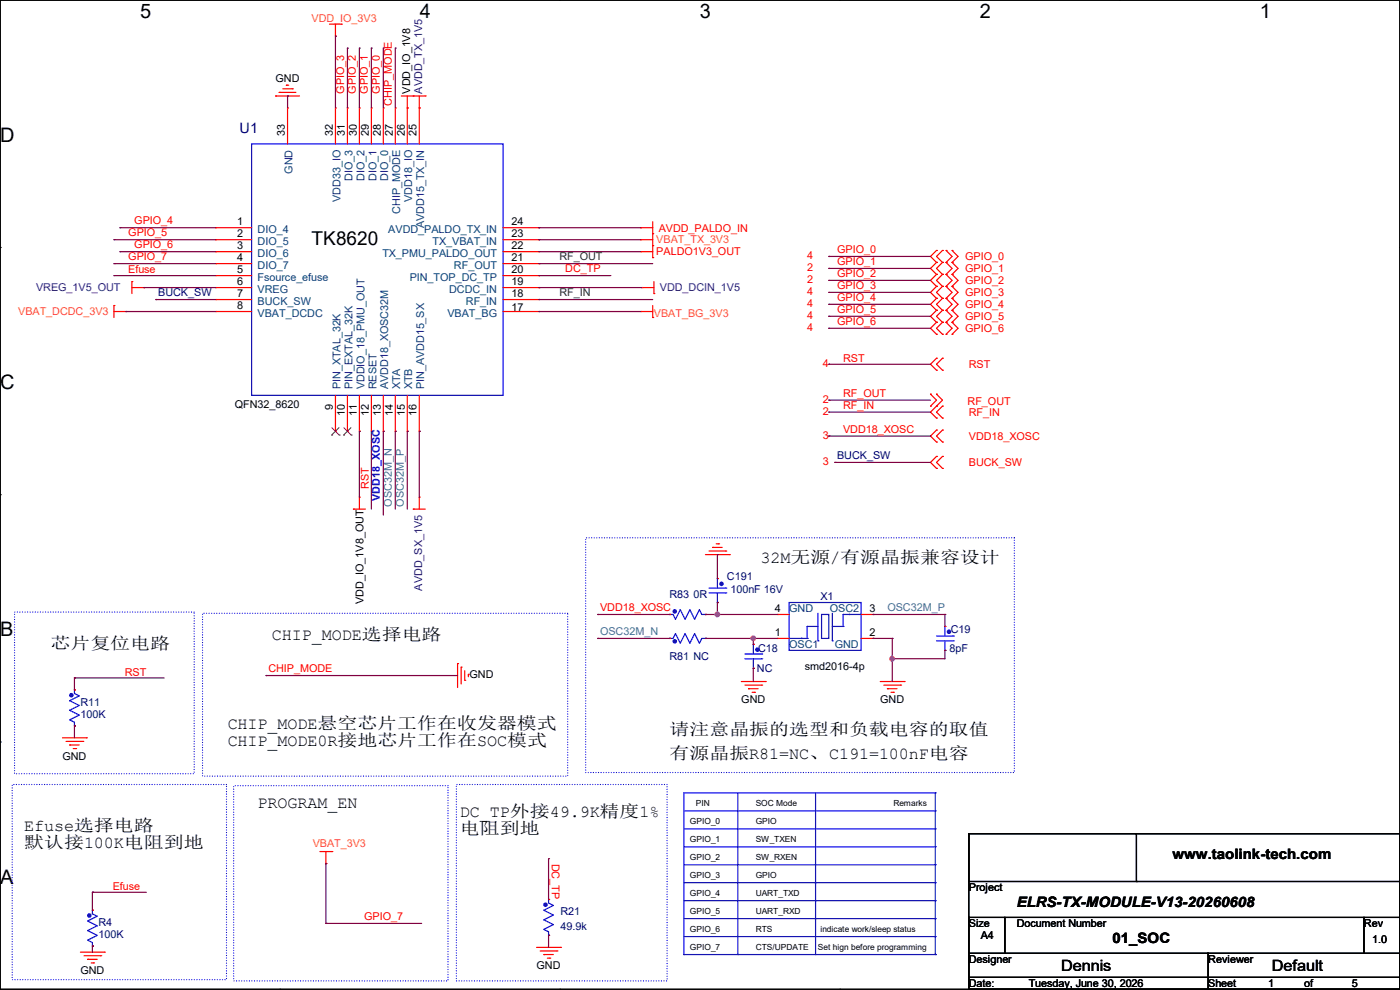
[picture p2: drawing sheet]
<svg xmlns="http://www.w3.org/2000/svg" width="297mm" height="210mm" viewBox="0 0 297 210" stroke-linecap="round" stroke-linejoin="round" font-family="sans-serif">
<g fill="none" stroke="#000" stroke-width=".25">
<path d="M0 0h297v209.8h-297zM59.4 0h.1M118.8 0h.1M178.2 0h.1M237.6 0h.1M0 52.5h.1M297 52.5h.1M0 104.9h.1M297 104.9h.1M0 157.4h.1M297 157.4h.1M205.5 176.8h91.5v10.2h-91.5z"/>
<path d="M205.5 176.8h91.5v33h-91.5zM241.1 176.8v10.2M205.5 194.6h7.6v7.6h-7.6zM213.1 194.6h76.2v7.6h-76.2zM241.1 187h.1M289.3 194.6h7.7v7.6h-7.7zM59.4 209.8h.1M118.8 209.8h.1M178.2 209.8h.1M205.5 202.2h50.8v7.6h-50.8zM205.5 207.3h91.5M237.6 209.8h.1"/>
<path d="M256.3 202.2h40.7v7.6h-40.7zM297 207.3h.1"/>
</g>
<path d="M0 104.9h.1" fill="none" stroke="#000" stroke-width=".21"/>
<path d="M124.2 114.1h91v49.8h-91zM3.1 129.8h38.1v34.3h-38.1zM43 130.1h77.4v34.5h-77.4zM2.6 166.4h45.4v41.4h-45.4zM49.6 166.7h45.4v41.4h-45.4zM96.8 166.4h44.7v41.7h-44.7z" fill="none" stroke="#00f" stroke-width=".25" stroke-dasharray="0 .5"/>
<g fill="none" stroke="#00f" stroke-width=".25">
<path d="M142 135.4h.1M142 135.4h.8l.5-1 1 2 1-2 1 2 1.1-2 1 2 .5-1h.7M149.6 135.4h.1M145.1 172h53.3M145.1 175.8h53.3M145.1 179.6h53.3M156.5 168.2v34.3M173 168.2v34.3M198.4 168.2h.1M198.4 172h.1M198.4 175.8h.1M198.4 179.6h.1"/>
<path d="M198.4 168.2h-53.3v34.3M198.4 168.2v34.3M145.1 183.4h53.3M145.1 187.2h53.3M145.1 191.1h53.3M145.1 194.9h53.3M145.1 198.7h53.3M198.4 183.4h.1M198.4 187.2h.1M198.4 191.1h.1M198.4 194.9h.1M198.4 198.7h.1"/>
<path d="M145.1 202.5h.1M145.1 202.5h53.3M156.5 202.5h.1M173 202.5h.1M198.4 202.5h.1"/>
</g>
<g fill="none" stroke="#f00" stroke-width=".25">
<path d="M59.2 19.6h.1M59.2 19.6h3.6M60 18.8h2M60.7 18.1h.1M60.7 18.1h.6M62 18.8h.1M69.9 5.1h2.5M71.2 7.7h.1M71.2 5.1v2.6M72.4 5.1h.1M58.5 20.4h.1M58.5 20.4h5"/>
<path d="M85.1 20.4h5.1M86.4 22.9h.1M86.4 20.4v2.5M87.7 20.4h.1M88.9 22.9h.1M88.9 20.4v2.5M90.2 20.4h.1M28 59.7h.1M28 59.7v2.6M135.9 48.3h.1M135.9 50.8h.1M135.9 53.4h.1"/>
<path d="M135.9 48.3h2.6M135.9 50.8h2.6M135.9 53.4h2.6M138.5 49.6h.1M138.5 52.1h.1M138.5 54.7h.1M138.5 47v7.7M138.7 59.7v2.6M198.7 53.1h.1M198.7 55.7h.1M198.7 58.2h.1M198.7 53.1l-1.3 1.3 1.3 1.3"/>
<path d="M198.7 55.7l-1.3 1.2 1.3 1.3M198.7 58.2l-1.3 1.3 1.3 1.2M199.9 55.7h.1M199.9 53.1h.1M199.9 58.2h.1M199.9 53.1l-1.2 1.3 1.2 1.3M199.9 55.7l-1.2 1.2 1.2 1.3M199.9 58.2l-1.2 1.3 1.2 1.2M200.7 55.7h.1M200.7 53.1h.1M200.7 58.2h.1M200.7 53.1l1.3 1.3-1.3 1.3"/>
<path d="M200.7 55.7l1.3 1.2-1.3 1.3M200.7 58.2l1.3 1.3-1.3 1.2M202 53.1h.1M202 55.7h.1M202 58.2h.1M202 53.1l1.2 1.3-1.2 1.3M202 55.7l1.2 1.2-1.2 1.3M202 58.2l1.2 1.3-1.2 1.2M24.2 64.8h.1M24.2 66.1h2.5M24.2 64.8v2.6M26.7 66.1h.1"/>
<path d="M28 61h2.5M30.5 61h.1M135.9 66.1h.1M135.9 66.1h2.6M136.2 61h.1M136.2 61h2.5M138.5 67.4h.1M138.5 64.8v2.6M138.7 62.3h.1M198.7 76h.1M198.7 78.5h.1M198.7 60.7h.1"/>
<path d="M198.7 63.3h.1M198.7 65.8h.1M198.7 68.4h.1M198.7 70.9h.1M198.7 76l-1.3 1.3 1.3 1.2M198.7 60.7l-1.3 1.3 1.3 1.3M198.7 63.3l-1.3 1.3 1.3 1.2M198.7 65.8l-1.3 1.3 1.3 1.3M198.7 68.4l-1.3 1.2 1.3 1.3M199.9 78.5h.1M199.9 76h.1M199.9 60.7h.1"/>
<path d="M199.9 63.3h.1M199.9 65.8h.1M199.9 68.4h.1M199.9 70.9h.1M199.9 76l-1.2 1.3 1.2 1.2M199.9 60.7l-1.2 1.3 1.2 1.3M199.9 63.3l-1.2 1.3 1.2 1.2M199.9 65.8l-1.2 1.3 1.2 1.3M199.9 68.4l-1.2 1.2 1.2 1.3M200.7 60.7h.1M200.7 63.3h.1M200.7 65.8h.1"/>
<path d="M200.7 68.4h.1M200.7 70.9h.1M200.7 60.7l1.3 1.3-1.3 1.3M200.7 63.3l1.3 1.3-1.3 1.2M200.7 65.8l1.3 1.3-1.3 1.3M200.7 68.4l1.3 1.2-1.3 1.3M202 60.7h.1M202 63.3h.1M202 65.8h.1M202 68.4h.1M202 70.9h.1M202 60.7l1.2 1.3-1.2 1.3"/>
<path d="M202 63.3l1.2 1.3-1.2 1.2M202 65.8l1.2 1.3-1.2 1.3M202 68.4l1.2 1.2-1.2 1.3M197.4 83.6h.1M197.4 86.1h.1M197.4 83.6l1.3 1.3-1.3 1.2M198.7 83.6h.1M198.7 86.1h.1M198.7 88.7h.1M198.7 91.2h.1M198.7 93.8h.1M198.7 96.8h.1"/>
<path d="M198.7 99.4h.1M198.7 83.6l1.2 1.3-2.5 2.5 1.3 1.3M198.7 91.2l-1.3 1.3 1.3 1.3M198.7 96.8l-1.3 1.3 1.3 1.3M199.9 88.7h.1M199.9 86.1h.1M199.9 93.8h.1M199.9 91.2h.1M199.9 99.4h.1M199.9 96.8h.1M199.9 86.1l-1.2 1.3 1.2 1.3M199.9 91.2l-1.2 1.3 1.2 1.3"/>
<path d="M199.9 96.8l-1.2 1.3 1.2 1.3M75 108h.1M75 108h2.5M76.2 105.5h.1M76.2 105.5v2.5M87.7 108h.1M87.7 108h2.5M88.9 105.5h.1M88.9 105.5v2.5M149.6 117.6h5.1M150.4 116.9h3.6M151.2 116.1h.1"/>
<path d="M151.2 116.1h2M151.9 115.4h.5M152.4 115.4h.1M154 116.9h.1M154.7 117.6h.1M13.3 156.5h5M14 157.3h3.6M14.8 158h.1M14.8 158h2M15.5 158.8h.5M16 158.8h.1M17.6 157.3h.1"/>
<path d="M18.3 156.5h.1M97.1 140.8h.1M97.1 140.8v5M97.8 141.5h.1M97.8 141.5v3.6M98.6 144.3h.1M98.6 142.3v2M99.4 143h.1M99.4 143v.6M157.3 144.6h5M158 145.3h3.6M158.8 146.1h.1"/>
<path d="M158.8 146.1h2M159.6 146.9h.5M160.1 146.9h.1M161.6 145.3h.1M162.3 144.6h.1M186.7 144.6h5.1M187.5 145.3h3.6M188.3 146.1h.1M188.3 146.1h2M189 146.9h.5M189.5 146.9h.1M191.1 145.3h.1"/>
<path d="M191.8 144.6h.1M67.9 180.6h2.5M69.1 183.2h.1M69.1 180.6v2.6M70.4 180.6h.1M17.1 202h5M17.8 202.7h3.6M18.6 203.5h.1M18.6 203.5h2M19.3 204.3h.6M19.9 204.3h.1M21.4 202.7h.1"/>
<path d="M22.1 202h.1M113.8 201h5.1M114.6 201.7h3.6M115.4 202.5h.1M115.4 202.5h2M116.1 203.2h.5M116.6 203.2h.1M118.2 201.7h.1M118.9 201h.1"/>
</g>
<circle cx="143.1" cy="136" r=".36" fill="#00f"/>
<g fill="none" stroke="#00f" stroke-width=".25">
<path d="M150.4 125.8h3.6M150.4 124.8h3.6M152.2 122.7h.1M152.2 127.8h.1M152.2 122.7v2.1M152.2 125.8v2M154 125.8h.1M154 124.8h.1"/>
<circle cx="143.1" cy="136" r=".36"/>
</g>
<path d="M142 135.4h.1M149.6 135.4h.1" fill="none" stroke="#f00" stroke-width=".25"/>
<circle cx="153.1" cy="123.8" r=".36" fill="#00f"/>
<g fill="none" stroke="#00f" stroke-width=".25">
<path d="M116.4 198.4h.1M116.4 190.8h.1M116.4 190.8v.8l1 .5-2 1 2 1-2 1 2 1-2 1 1 .6v.7"/>
<circle cx="153.1" cy="123.8" r=".36"/>
</g>
<path d="M152.2 122.7h.1M152.2 127.8h.1" fill="none" stroke="#f00" stroke-width=".25"/>
<circle cx="115.7" cy="191.9" r=".36" fill="#00f"/>
<g fill="none" stroke="#00f" stroke-width=".25">
<path d="M167.4 127.8h15.3v10.2h-15.3zM167.4 135.4h3.8M170 135.4h.1M171.2 132.9h.1M171.2 135.4h.1M171.2 132.9h2.3M171.2 132.9v2.5M173.5 135.9h.1M173.5 130.1v5.8M174.3 130.3h1.5v5.1h-1.5zM176.6 135.9h.1M176.6 130.1v5.8"/>
<path d="M176.6 132.9h2.3M178.9 132.9h.1M178.9 130.3h.1M178.9 130.3v2.6M178.9 130.3h3.8M180.1 130.3h.1M15.8 154h.1M15.8 146.3h.1M15.8 146.3v.8l1 .5-2 1 2 1-2 1.1 2 1-2 1 1 .5v.8"/>
<circle cx="115.7" cy="191.9" r=".36"/>
</g>
<path d="M164.9 135.4h.1M164.9 130.3h.1M164.9 135.4h2.5M164.9 130.3h2.5M182.7 135.4h2.5M182.7 130.3h2.5M185.2 135.4h.1M185.2 130.3h.1M116.4 190.8h.1M116.4 198.4h.1" fill="none" stroke="#f00" stroke-width=".25"/>
<circle cx="15.1" cy="147.5" r=".36" fill="#00f"/>
<g fill="none" stroke="#00f" stroke-width=".25">
<path d="M158 139.7h3.6M158 138.7h3.6M159.8 136.7h.1M159.8 136.7v2M159.8 139.7v2.1M161.6 139.7h.1M161.6 138.7h.1M159.8 141.8h.1"/>
<circle cx="15.1" cy="147.5" r=".36"/>
</g>
<path d="M15.8 146.3h.1M15.8 154h.1" fill="none" stroke="#f00" stroke-width=".25"/>
<circle cx="160.7" cy="137.8" r=".36" fill="#00f"/>
<g fill="none" stroke="#00f" stroke-width=".25">
<path d="M19.6 193.1h.1M19.6 193.1v.7l1 .6-2 1 2 1-2 1 2 1-2 1 1 .5v.8M19.6 200.7h.1"/>
<circle cx="160.7" cy="137.8" r=".36"/>
</g>
<path d="M159.8 136.7h.1M159.8 141.8h.1" fill="none" stroke="#f00" stroke-width=".25"/>
<circle cx="18.9" cy="194.2" r=".36" fill="#00f"/>
<g fill="none" stroke="#00f" stroke-width=".25">
<path d="M53.4 30.5h53.3v53.4h-53.3zM198.7 135.9h3.5M198.7 134.9h3.5M200.4 132.9h.1M200.4 138h.1M200.4 132.9v2M200.4 135.9v2.1M202.2 135.9h.1M202.2 134.9h.1"/>
<circle cx="18.9" cy="194.2" r=".36"/>
</g>
<g fill="none" stroke="#f00" stroke-width=".25">
<path d="M61 22.9h.1M61 22.9v7.6M71.2 22.9h.1M71.2 22.9v7.6M73.7 22.9h.1M73.7 22.9v7.6M76.2 22.9h.1M76.2 22.9v7.6M78.8 22.9h.1M78.8 22.9v7.6M81.3 22.9h.1M81.3 22.9v7.6"/>
<path d="M83.9 22.9h.1M83.9 22.9v7.6M86.4 22.9h.1M86.4 22.9v7.6M88.9 22.9h.1M88.9 22.9v7.6M45.8 48.3h.1M45.8 50.8h.1M45.8 53.4h.1M45.8 55.9h.1M45.8 58.5h.1M45.8 48.3h7.6"/>
<path d="M45.8 50.8h7.6M45.8 53.4h7.6M45.8 55.9h7.6M45.8 58.5h7.6M106.7 48.3h7.6M106.7 50.8h7.6M106.7 53.4h7.6M106.7 55.9h7.6M106.7 58.5h7.6M114.3 58.5h.1M114.3 55.9h.1M114.3 53.4h.1"/>
<path d="M114.3 50.8h.1M114.3 48.3h.1M45.8 61h.1M45.8 63.5h.1M45.8 66.1h.1M45.8 61h7.6M45.8 63.5h7.6M45.8 66.1h7.6M106.7 61h7.6M106.7 63.5h7.6M106.7 66.1h7.6M114.3 66.1h.1"/>
<path d="M114.3 63.5h.1M114.3 61h.1M71.2 91.5h.1M71.2 83.9v7.6M73.7 91.5h.1M73.7 83.9v7.6M76.2 91.5h.1M76.2 83.9v7.6M78.8 91.5h.1M78.8 83.9v7.6M81.3 91.5h.1M81.3 83.9v7.6"/>
<path d="M83.9 91.5h.1M83.9 83.9v7.6M86.4 91.5h.1M86.4 83.9v7.6M88.9 91.5h.1M88.9 83.9v7.6M19.6 193.1h.1M19.6 200.7h.1"/>
</g>
<path d="M70.4 92.3h.1M70.4 90.7l1.6 1.6M71.9 90.7l-1.5 1.6M72 92.3h.1M72.9 92.3h.1M72.9 90.7l1.6 1.6M74.5 90.7l-1.6 1.6M74.5 92.3h.1" fill="none" stroke="#804000" stroke-width=".21"/>
<circle cx="201.3" cy="134" r=".36" fill="#00f"/>
<g fill="none" stroke="#00f" stroke-width=".25">
<path d="M142 130.3h.1M142 130.3h.8l.5 1.1 1-2.1 1 2.1 1-2.1 1.1 2.1 1-2.1 .5 1h.7M149.6 130.3h.1"/>
<circle cx="201.3" cy="134" r=".36"/>
</g>
<path d="M200.4 132.9h.1M200.4 138h.1" fill="none" stroke="#f00" stroke-width=".25"/>
<circle cx="143.1" cy="129.7" r=".36" fill="#00f"/>
<circle cx="143.1" cy="129.7" r=".36" fill="none" stroke="#00f" stroke-width=".25"/>
<path d="M142 130.3h.1M149.6 130.3h.1" fill="none" stroke="#f00" stroke-width=".25"/>
<path d="M189.3 135.4h.1M189.3 135.4v4.3" fill="none" stroke="#800040" stroke-width=".25"/>
<circle cx="189.3" cy="139.7" r=".49" fill="#f0f"/>
<circle cx="189.3" cy="139.7" r=".49" fill="none" stroke="#f0f" stroke-width=".25"/>
<g fill="none" stroke="#800040" stroke-width=".25">
<path d="M71.2 7.7h.1M71.2 7.7v15.2M73.7 10.2h.1M73.7 10.2v12.7M76.2 10.2h.1M76.2 10.2v12.7M78.8 10.2h.1M78.8 10.2v12.7M81.3 10.2h.1M81.3 10.2v12.7M83.9 10.2h.1M83.9 10.2v12.7"/>
<path d="M61 20.4h.1M61 20.4v2.5M24.2 50.8h.1M24.2 55.9h.1M24.2 58.5h.1M24.2 50.8h21.6M24.2 55.9h21.6M24.2 58.5h21.6M25.4 48.3h.1M25.4 48.3h20.4M114.3 48.3h.1M114.3 50.8h.1"/>
<path d="M114.3 53.4h.1M114.3 55.9h.1M114.3 58.5h.1M114.3 50.8h21.6M114.3 55.9h24.2M114.3 58.5h15.3M114.3 48.3h21.6M114.3 53.4h21.6M175.8 54.4h.1M175.8 56.9h.1M175.8 59.5h.1M175.8 54.4h21.6"/>
<path d="M175.8 56.9h21.6M175.8 59.5h21.6M26.7 66.1h.1M26.7 66.1h19.1M114.3 66.1h.1M114.3 63.5h.1M114.3 61h.1M114.3 66.1h21.6M114.3 63.5h24.2M114.3 61h21.9M175.8 62h.1M175.8 64.6h.1"/>
<path d="M175.8 67.1h.1M175.8 77.3h.1M175.8 62h21.6M175.8 64.6h21.6M175.8 67.1h21.6M175.8 77.3h21.6M76.2 91.5h.1M76.2 91.5v14M78.8 91.5h.1M78.8 91.5v16.5M81.3 91.5h.1M81.3 91.5v17.8"/>
<path d="M83.9 91.5h.1M83.9 91.5v16.5M86.4 91.5h.1M86.4 91.5v16.5M88.9 91.5h.1M88.9 91.5v14M175.8 84.9h.1M175.8 87.4h.1M175.8 92.5h.1M175.8 84.9h21.6M175.8 87.4h21.6M175.8 92.5h21.6"/>
<path d="M126.8 135.4h.1M126.8 135.4h15.2M149.6 135.4h.1M149.6 135.4h15.3M152.2 130.3h.1M152.2 130.3h12.7M159.8 135.4h.1M159.8 135.4v1.3M185.2 135.4h.1M185.2 130.3h.1M185.2 135.4h4.1M185.2 130.3h15.2"/>
<path d="M189.3 139.7h.1M189.3 139.7v4.9M200.4 130.3h.1M200.4 138h.1M200.4 130.3v2.6M200.4 138v1.7h-11.1M15.8 143.8h.1M15.8 154h.1M15.8 143.8h19M15.8 143.8v2.5M15.8 154v2.5M56.4 143.3h.1"/>
<path d="M56.4 143.3h40.7M159.8 141.8h.1M159.8 141.8v2.8M19.6 189.3h.1M19.6 189.3v3.8M19.6 189.3h11.4M69.1 183.2h.1M69.1 195.9h.1M69.1 183.2v12.7M69.1 195.9h20.4M116.4 182.2h.1M116.4 198.4h.1"/>
<path d="M116.4 182.2v8.6M116.4 198.4v2.6M19.6 200.7h.1M19.6 200.7v1.3"/>
</g>
<circle cx="159.8" cy="135.4" r=".49" fill="#f0f"/>
<circle cx="159.8" cy="135.4" r=".49" fill="none" stroke="#f0f" stroke-width=".25"/>
<path d="M152.2 117.6h.1M152.2 117.6v5.1M152.2 127.8h.1M152.2 127.8v2.5" fill="none" stroke="#800040" stroke-width=".25"/>
<circle cx="152.2" cy="130.3" r=".49" fill="#f0f"/>
<circle cx="152.2" cy="130.3" r=".49" fill="none" stroke="#f0f" stroke-width=".25"/>
<g fill="none" stroke="#800040" stroke-width=".25">
<path d="M25.4 53.4h.1M25.4 53.4h20.4M30.5 61h.1M30.5 61h15.3M33.1 63.5h.1M33.1 63.5h12.7M175.8 69.6h.1M175.8 69.6h21.6M177.1 98.1h.1M177.1 98.1h20.3M126.8 130.3h.1M126.8 130.3h15.2"/>
<path d="M149.6 130.3h.1M149.6 130.3h2.6"/>
</g>
<circle cx="189.3" cy="139.7" r=".49" fill="#f0f"/>
<circle cx="189.3" cy="139.7" r=".49" fill="none" stroke="#f0f" stroke-width=".25"/>
<circle cx="159.8" cy="135.4" r=".49" fill="#f0f"/>
<circle cx="159.8" cy="135.4" r=".49" fill="none" stroke="#f0f" stroke-width=".25"/>
<circle cx="152.2" cy="130.3" r=".49" fill="#f0f"/>
<circle cx="152.2" cy="130.3" r=".49" fill="none" stroke="#f0f" stroke-width=".25"/>
<g font-size="4.2">
<text x="29.7" y="3.9">5</text>
<text x="89.1" y="3.9">4</text>
<text x="148.5" y="3.9">3</text>
<text x="207.9" y="3.9">2</text>
<text x="267.3" y="3.9">1</text>
<text x="0" y="30.1">D</text>
<text x="0" y="82.5">C</text>
<text x="0" y="135">B</text>
<text x="0" y="187.4">A</text>
<text x="297" y="187.4">A</text>
</g>
<text font-size="4.1" x="66.1" y="51.9">TK8620</text>
<g font-size="3.6">
<text x="161.3" y="119.4">32M无源/有源晶振兼容设计</text>
<text x="10.7" y="137.7">芯片复位电路</text>
<text x="57.7" y="135.7">CHIP_MODE选择电路</text>
<text x="48.3" y="154.7">CHIP_MODE悬空芯片工作在收发器模式</text>
<text x="142" y="156">请注意晶振的选型和负载电容的取值</text>
<text x="48.3" y="158.3">CHIP_MODE0R接地芯片工作在SOC模式</text>
<text x="142" y="161.1">有源晶振R81=NC、C191=100nF电容</text>
<text x="54.7" y="171.5">PROGRAM_EN</text>
<text x="97.6" y="173.3">DC_TP外接49.9K精度1%</text>
<text x="5.1" y="176.3">Efuse选择电路</text>
<text x="5.1" y="179.9">默认接100K电阻到地</text>
<text x="97.6" y="176.8">电阻到地</text>
</g>
<g font-size="3.3">
<text x="225.1" y="206">Dennis</text>
<text x="269.8" y="206">Default</text>
</g>
<text font-size="3" fill="#000080" x="50.8" y="28.2">U1</text>
<g font-size="3">
<text x="248.7" y="182.2">www.taolink-tech.com</text>
<text x="215.7" y="192.3">ELRS-TX-MODULE-V13-20260608</text>
<text x="236" y="200">01_SOC</text>
</g>
<g font-size="2.3" fill="#ff8000">
<text x="66.1" y="4.7">VDD_IO_3V3</text>
<text x="139.2" y="51.6">VBAT_TX_3V3</text>
<text x="3.9" y="66.9">VBAT_DCDC_3V3</text>
<text x="138.7" y="67.1">VBAT_BG_3V3</text>
<text x="66.3" y="179.7">VBAT_3V3</text>
</g>
<g font-size="2.3">
<text x="58.5" y="17.4">GND</text>
<text x="87" y="19.9" transform="rotate(-90 87 19.9)">VDD_IO_1V8</text>
<text x="60.5" y="28.7" transform="rotate(-90 60.5 28.7)">33</text>
<text x="70.6" y="28.7" transform="rotate(-90 70.6 28.7)">32</text>
<text x="73.2" y="28.7" transform="rotate(-90 73.2 28.7)">31</text>
<text x="75.7" y="28.7" transform="rotate(-90 75.7 28.7)">30</text>
<text x="78.2" y="28.7" transform="rotate(-90 78.2 28.7)">29</text>
<text x="80.8" y="28.7" transform="rotate(-90 80.8 28.7)">28</text>
<text x="83.3" y="28.7" transform="rotate(-90 83.3 28.7)">27</text>
<text x="85.9" y="28.7" transform="rotate(-90 85.9 28.7)">26</text>
<text x="88.4" y="28.7" transform="rotate(-90 88.4 28.7)">25</text>
<text x="50.3" y="47.8">1</text>
<text x="108.5" y="47.8">24</text>
<text x="50.3" y="50.3">2</text>
<text x="50.3" y="52.8">3</text>
<text x="108.5" y="52.8">22</text>
<text x="108.5" y="50.3">23</text>
<text x="50.3" y="55.4">4</text>
<text x="50.3" y="57.9">5</text>
<text x="108.5" y="57.9">20</text>
<text x="108.5" y="55.4">21</text>
<text x="50.3" y="60.5">6</text>
<text x="50.3" y="63">7</text>
<text x="50.3" y="65.5">8</text>
<text x="108.5" y="65.9">17</text>
<text x="108.5" y="63">18</text>
<text x="108.5" y="60.5">19</text>
<text x="49.8" y="86.4">QFN32_8620</text>
<text x="70.6" y="86.9" transform="rotate(-90 70.6 86.9)">9</text>
<text x="73.2" y="88.2" transform="rotate(-90 73.2 88.2)">10</text>
<text x="75.7" y="88.2" transform="rotate(-90 75.7 88.2)">11</text>
<text x="78.2" y="88.2" transform="rotate(-90 78.2 88.2)">12</text>
<text x="80.8" y="88.2" transform="rotate(-90 80.8 88.2)">13</text>
<text x="83.3" y="88.2" transform="rotate(-90 83.3 88.2)">14</text>
<text x="85.9" y="88.2" transform="rotate(-90 85.9 88.2)">15</text>
<text x="88.4" y="88.2" transform="rotate(-90 88.4 88.2)">16</text>
<text x="77.1" y="128.1" transform="rotate(-90 77.1 128.1)">VDD_IO_1V8_OUT</text>
<text x="164.4" y="129.8">4</text>
<text x="184.4" y="129.8">3</text>
<text x="164.4" y="134.9">1</text>
<text x="184.4" y="134.9">2</text>
<text x="99.6" y="143.8">GND</text>
<text x="170.7" y="142.1">smd2016-4p</text>
<text x="157.3" y="149.2">GND</text>
<text x="186.7" y="149.2">GND</text>
<text x="13.3" y="161.1">GND</text>
<text x="205.5" y="189.1">Project</text>
<text x="205.5" y="196.7">Size</text>
<text x="215.7" y="196.7">Document Number</text>
<text x="289.3" y="196.7">Rev</text>
<text x="208.1" y="199.2">A4</text>
<text x="291.1" y="200">1.0</text>
<text x="17.1" y="206.6">GND</text>
<text x="113.8" y="205.6">GND</text>
<text x="205.5" y="209.4">Date:</text>
<text x="205.5" y="204.3">Designer</text>
<text x="218.2" y="209.4">Tuesday, June 30, 2026</text>
<text x="256.3" y="209.4">Sheet</text>
<text x="256.3" y="204.3">Reviewer</text>
<text x="269" y="209.4">1</text>
<text x="276.6" y="209.4">of</text>
<text x="286.8" y="209.4">5</text>
</g>
<g font-size="2.3" fill="#f00">
<text x="73" y="19.9" transform="rotate(-90 73 19.9)">GPIO_3</text>
<text x="75.5" y="19.9" transform="rotate(-90 75.5 19.9)">GPIO_2</text>
<text x="78.1" y="19.9" transform="rotate(-90 78.1 19.9)">GPIO_1</text>
<text x="80.6" y="19.9" transform="rotate(-90 80.6 19.9)">GPIO_0</text>
<text x="83.1" y="22.4" transform="rotate(-90 83.1 22.4)">CHIP_MODE</text>
<text x="28.5" y="47.6">GPIO_4</text>
<text x="27.2" y="50.1">GPIO_5</text>
<text x="28.5" y="52.7">GPIO_6</text>
<text x="139.7" y="49.1">AVDD_PALDO_IN</text>
<text x="177.6" y="53.7">GPIO_0</text>
<text x="27.2" y="55.2">GPIO_7</text>
<text x="27.2" y="58">Efuse</text>
<text x="119.9" y="57.7">DC_TP</text>
<text x="139.2" y="54.2">PALDO1V3_OUT</text>
<text x="171.2" y="54.9">4</text>
<text x="171.2" y="57.5">2</text>
<text x="177.6" y="56.2">GPIO_1</text>
<text x="177.6" y="58.8">GPIO_2</text>
<text x="204.8" y="55.2">GPIO_0</text>
<text x="204.8" y="57.7">GPIO_1</text>
<text x="171.2" y="60">2</text>
<text x="171.2" y="62.6">4</text>
<text x="171.2" y="65.1">4</text>
<text x="177.6" y="61.3">GPIO_3</text>
<text x="177.6" y="63.8">GPIO_4</text>
<text x="204.8" y="60.3">GPIO_2</text>
<text x="204.8" y="62.8">GPIO_3</text>
<text x="204.8" y="65.4">GPIO_4</text>
<text x="171.2" y="67.6">4</text>
<text x="171.2" y="70.2">4</text>
<text x="177.6" y="66.4">GPIO_5</text>
<text x="177.6" y="68.9">GPIO_6</text>
<text x="204.8" y="67.9">GPIO_5</text>
<text x="204.8" y="70.4">GPIO_6</text>
<text x="174.5" y="77.8">4</text>
<text x="178.9" y="76.8">RST</text>
<text x="205.5" y="78.1">RST</text>
<text x="174.5" y="85.4">2</text>
<text x="174.5" y="88">2</text>
<text x="178.9" y="84.2">RF_OUT</text>
<text x="178.9" y="86.7">RF_IN</text>
<text x="205.3" y="85.9">RF_OUT</text>
<text x="205.5" y="88.2">RF_IN</text>
<text x="174.5" y="93">3</text>
<text x="178.9" y="91.8">VDD18_XOSC</text>
<text x="205.5" y="93.3">VDD18_XOSC</text>
<text x="174.5" y="98.6">3</text>
<text x="205.5" y="98.9">BUCK_SW</text>
<text x="78.3" y="103.7" transform="rotate(-90 78.3 103.7)">RST</text>
<text x="127.3" y="129.6">VDD18_XOSC</text>
<text x="26.5" y="143.3">RST</text>
<text x="56.9" y="142.6">CHIP_MODE</text>
<text x="117.1" y="183.2" transform="rotate(90 117.1 183.2)">DC_TP</text>
<text x="23.9" y="188.8">Efuse</text>
<text x="77.3" y="195.2">GPIO_7</text>
</g>
<g font-size="2.3" fill="#400080">
<text x="89.5" y="19.9" transform="rotate(-90 89.5 19.9)">AVDD_TX_1V5</text>
<text x="7.7" y="61.8">VREG_1V5_OUT</text>
<text x="140" y="61.8">VDD_DCIN_1V5</text>
<text x="89.5" y="125.3" transform="rotate(-90 89.5 125.3)">AVDD_SX_1V5</text>
</g>
<g font-size="2.3" fill="#004080">
<text x="62.1" y="36.9" transform="rotate(-90 62.1 36.9)">GND</text>
<text x="74.8" y="38.4" transform="rotate(-90 74.8 38.4)">DIO_3</text>
<text x="77.3" y="38.4" transform="rotate(-90 77.3 38.4)">DIO_2</text>
<text x="79.8" y="38.4" transform="rotate(-90 79.8 38.4)">DIO_1</text>
<text x="82.4" y="38.4" transform="rotate(-90 82.4 38.4)">DIO_0</text>
<text x="72.2" y="42.8" transform="rotate(-90 72.2 42.8)">VDD33_IO</text>
<text x="84.9" y="45.4" transform="rotate(-90 84.9 45.4)">CHIP_MODE</text>
<text x="87.5" y="42.8" transform="rotate(-90 87.5 42.8)">VDD18_IO</text>
<text x="54.7" y="49.4">DIO_4</text>
<text x="54.7" y="51.9">DIO_5</text>
<text x="82.4" y="49.4">AVDD_PALDO_TX_IN</text>
<text x="90" y="48.4" transform="rotate(-90 90 48.4)">AVDD15_TX_IN</text>
<text x="91.8" y="51.9">TX_VBAT_IN</text>
<text x="54.7" y="54.4">DIO_6</text>
<text x="54.7" y="57">DIO_7</text>
<text x="54.7" y="59.5">Fsource_efuse</text>
<text x="81.1" y="54.4">TX_PMU_PALDO_OUT</text>
<text x="86.9" y="59.5">PIN_TOP_DC_TP</text>
<text x="96.3" y="57">RF_OUT</text>
<text x="54.7" y="62.1">VREG</text>
<text x="54.7" y="64.6">BUCK_SW</text>
<text x="95.3" y="62.1">DCDC_IN</text>
<text x="98.8" y="64.6">RF_IN</text>
<text x="54.7" y="67.1">VBAT_DCDC</text>
<text x="94.9" y="67.1">VBAT_BG</text>
<text x="72.2" y="82.6" transform="rotate(-90 72.2 82.6)">PIN_XTAL_32K</text>
<text x="74.8" y="82.6" transform="rotate(-90 74.8 82.6)">PIN_EXTAL_32K</text>
<text x="77.3" y="82.6" transform="rotate(-90 77.3 82.6)">VDDIO_18_PMU_OUT</text>
<text x="79.8" y="82.6" transform="rotate(-90 79.8 82.6)">RESET</text>
<text x="82.4" y="82.6" transform="rotate(-90 82.4 82.6)">AVDD18_XOSC32M</text>
<text x="84.9" y="82.6" transform="rotate(-90 84.9 82.6)">XTA</text>
<text x="87.5" y="82.6" transform="rotate(-90 87.5 82.6)">XTB</text>
<text x="90" y="82.6" transform="rotate(-90 90 82.6)">PIN_AVDD15_SX</text>
<text x="167.4" y="129.9">GND</text>
<text x="176.1" y="129.9">OSC2</text>
<text x="167.4" y="137.5">OSC1</text>
<text x="177.1" y="137.5">GND</text>
</g>
<g font-size="2.3" fill="#008000">
<text x="118.7" y="55.2">RF_OUT</text>
<text x="118.7" y="62.8">RF_IN</text>
</g>
<g font-size="2.3" fill="#000080">
<text x="33.6" y="62.8">BUCK_SW</text>
<text x="177.6" y="97.4">BUCK_SW</text>
<text x="154.2" y="123">C191</text>
<text x="155" y="125.8">100nF 16V</text>
<text x="142" y="126.8">R83</text>
<text x="147.1" y="126.8">0R</text>
<text x="174" y="127.3">X1</text>
<text x="201.7" y="134.2">C19</text>
<text x="142" y="140">R81 NC</text>
<text x="160.6" y="142.6">NC</text>
<text x="160.8" y="138.3">C18</text>
<text x="201.5" y="138.3">8pF</text>
<text x="17.1" y="149.7">R11</text>
<text x="17.1" y="152.2">100K</text>
<text x="20.9" y="196.4">R4</text>
<text x="118.9" y="194.1">R21</text>
<text x="118.9" y="197.2">49.9k</text>
<text x="20.9" y="199">100K</text>
</g>
<text font-size="2.3" fill="#00f" x="80.6" y="106.2" transform="rotate(-90 80.6 106.2)">VDD18_XOSC</text>
<g font-size="2.3" fill="#408080">
<text x="83.1" y="107.5" transform="rotate(-90 83.1 107.5)">OSC32M_N</text>
<text x="85.7" y="107.5" transform="rotate(-90 85.7 107.5)">OSC32M_P</text>
<text x="188.3" y="129.6">OSC32M_P</text>
<text x="127.3" y="134.7">OSC32M_N</text>
</g>
<g font-size="1.8">
<text x="147.6" y="171.1">PIN</text>
<text x="160.3" y="171.1">SOC Mode</text>
<text x="189.5" y="171.1">Remarks</text>
<text x="146.3" y="174.9">GPIO_0</text>
<text x="146.3" y="178.7">GPIO_1</text>
<text x="160.3" y="174.9">GPIO</text>
<text x="160.3" y="178.7">SW_TXEN</text>
<text x="146.3" y="182.5">GPIO_2</text>
<text x="160.3" y="182.5">SW_RXEN</text>
<text x="146.3" y="186.3">GPIO_3</text>
<text x="146.3" y="190.1">GPIO_4</text>
<text x="160.3" y="186.3">GPIO</text>
<text x="160.3" y="190.1">UART_TXD</text>
<text x="146.3" y="193.9">GPIO_5</text>
<text x="146.3" y="197.7">GPIO_6</text>
<text x="160.3" y="197.7">RTS</text>
<text x="160.3" y="193.9">UART_RXD</text>
<text x="174" y="197.7">indicate work/sleep status</text>
<text x="146.3" y="201.5">GPIO_7</text>
<text x="160.3" y="201.5">CTS/UPDATE</text>
<text x="173.5" y="201.5">Set hign before programming</text>
</g>
</svg>
